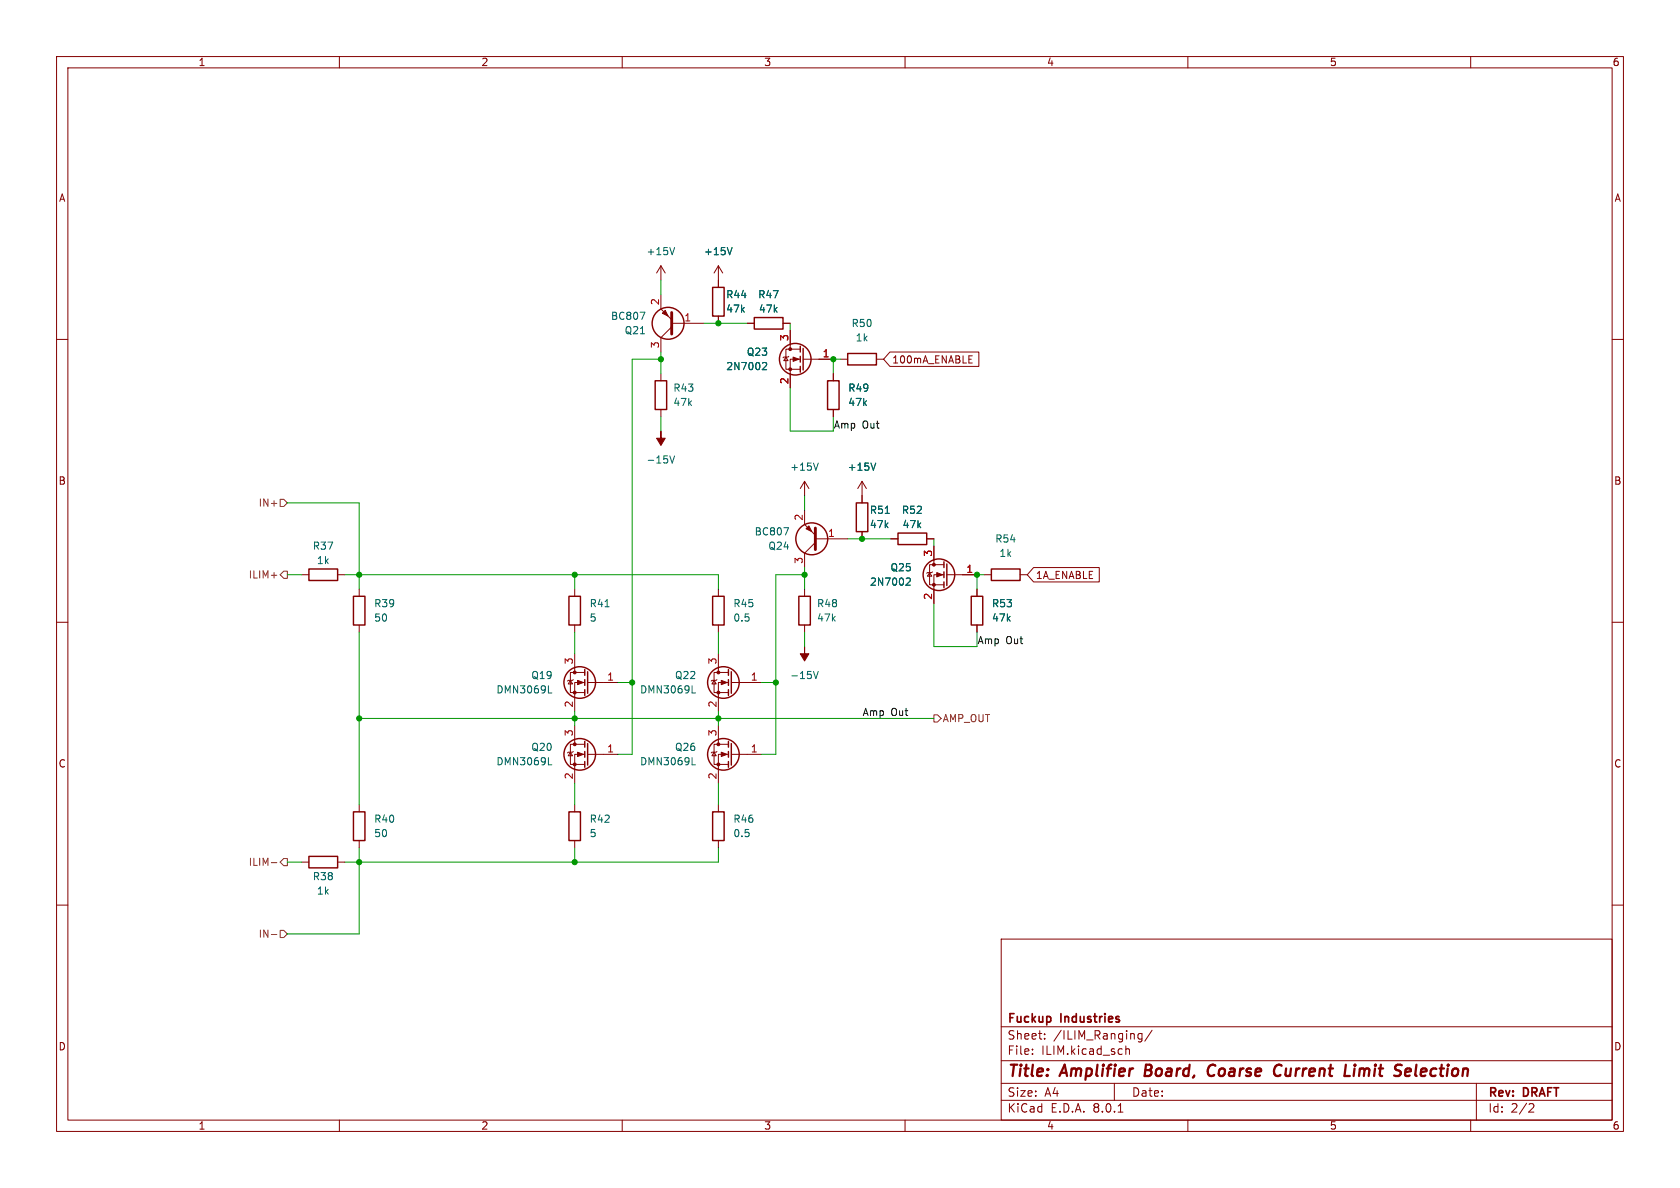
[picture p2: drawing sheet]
<svg xmlns="http://www.w3.org/2000/svg" width="297mm" height="210mm" viewBox="0 0 297 210" stroke-linecap="round" stroke-linejoin="round" font-family="sans-serif">
<g fill="none" stroke="#840000" stroke-width=".18">
<path d="M10 10h277v190h-277zM12 12h273v186h-273zM60 10v2M110 10v2M160 10v2M210 10v2M260 10v2M10 60h2M116.8 52.1v2.5l1.9 1.9M116.8 47v2.5M116.8 47l-.7 1.3M116.8 47l.8 1.3"/>
<path d="M118.7 57.2h5.8M118.7 57.8l-1.9 1.9v2.5M127 47v3.8M127 55.9v1.3M127 47l-.8 1.3M127 47l.8 1.3M132.1 57.2h1.2M138.4 57.2h1.3M139.7 58.4v3.3M285 60h2M116.8 66v1.3M116.8 72.4v1.3"/>
<path d="M138.9 63.1l.4 .7h-.7zM139.4 63l-.1 .1h-.7l-.2 .1M141.5 63.5h-1.8v5.1M141.5 61.7h-2.6v3.6h2.6M142 63.5h5.3M147.3 66v1.3M147.3 72.4v1.3M148.6 63.5h1.3M154.9 63.5h1.3M157.3 62.2h15.7v2.6h-15.7l-1.1-1.3zM171.3 63.5h.4M171.3 64.2h.6"/>
<path d="M171.3 62.9h.6M142.2 90.2v2.5l1.9 1.9M142.2 85.1l-.7 1.3M142.2 85.1v2.5M142.2 85.1l.8 1.3M144.1 95.9l-1.9 1.9v2.5M144.1 95.3h5.8M152.4 85.1l-.8 1.3M152.4 85.1v3.8M152.4 94v1.3M152.4 85.1l.8 1.3M157.5 95.3h1.2"/>
<path d="M163.8 95.3h1.3M165.1 96.5v3.3M166.9 99.8h-2.6v3.6h2.6M10 110h2M53.3 101.6h1.3M59.7 101.6h1.3M63.5 104.1v1.3M63.5 110.5v1.3M101.6 104.1v1.3M101.6 110.5v1.3M101.6 115.6v3.3M103.4 118.9h-2.6v3.5h2.6"/>
<path d="M127 104.1v1.3M127 110.5v1.3M127 115.6v3.3M128.8 118.9h-2.6v3.5h2.6M142.2 104.1v1.3M142.2 110.5v1.3M164.3 101.2l.4 .7h-.7zM164.8 101.1l-.1 .1h-.7l-.2 .1M166.9 101.6h-1.8v5.1M167.4 101.6h5.3M172.7 104.1v1.3M172.7 110.5v1.3"/>
<path d="M174 101.6h1.3M180.3 101.6h1.3M182.7 100.3h11.6v2.6h-11.6l-1.1-1.3zM285 110h2M100.8 133l.4 .6h-.7zM100.8 120.3l.4 .6h-.7zM101.3 132.8l-.1 .2h-.7l-.2 .1M101.3 120.1l-.1 .2h-.7l-.2 .1M101.6 128.3v3.3M103.4 133.4h-1.8v5M103.4 131.6h-2.6v3.5h2.6M103.4 120.7h-1.8v5"/>
<path d="M103.9 133.4h5.3M103.9 120.7h5.3M126.2 120.3l.4 .6h-.7zM126.2 133l.4 .6h-.7zM126.7 120.1l-.1 .2h-.7l-.2 .1M126.7 132.8l-.1 .2h-.7l-.2 .1M127 128.3v3.3M128.8 120.7h-1.8v5M128.8 133.4h-1.8v5M128.8 131.6h-2.6v3.5h2.6M129.3 133.4h5.3M129.3 120.7h5.3"/>
<path d="M10 160h2M53.3 152.4h1.3M59.7 152.4h1.3M63.5 142.2v1.3M63.5 148.6v1.3M101.6 142.2v1.3M101.6 148.6v1.3M127 142.2v1.3M127 148.6v1.3M285 160h2M177 166h108v32h-108zM60 198v2"/>
<path d="M110 198v2M160 198v2M177 194.5h108M177 191.5h108M177 187.5h108M177 181.5h108M182.5 186.3v.1M182.5 185.5v.1M184.7 183.6v.1M184.7 182.8v.1M197 191.5v3M197.7 196.6h.8"/>
<path d="M199 184.9v1.5M199 185.5l.2-.1 .4 .1 .1 .9M201.9 182.7v1.2l-.3 .3-.4-.1M201.9 182.8l-.4-.1-.3 .3v.4l.1 .2h.6M203.7 182.1l-1.3 2M210 198v2M260 198v2M261 191.5v6.5M270.5 195.1l.5 .1 .2 .3-1 1.1h1"/>
</g>
<path d="M202.6 188.2l-.3 2h.8M214.5 188.2a1.13 1.13 0 0 0-1 .7 1.13 1.13 0 0 0 .3 1.2l.3 .1 .5-.1M226.4 190a.73 .73 0 0 1-.9 .1M226.6 188.4a.69 .69 0 0 0-1.1 .1M239.5 188.9l-.2 1.3M239.6 188.2l-.1 .2M239.6 188.2l-.2 .1 .1 .1M239.6 188.2v.1l-.1 .1M248.8 188.9l.6 .1v.4l-1 .1M249.2 190.1l-.6 .1" fill="none" stroke="#840000" stroke-width=".4"/>
<g fill="#840000" stroke="#840000" stroke-width=".18">
<path d="M142.2 114.3v1.3h.8l-.8 1.2-.7-1.2h.7z"/>
<path d="M102.1 133l1 .4-1 .3z"/>
<path d="M127.5 120.3l1 .4-1 .3z"/>
<path d="M127.5 133l1 .4-1 .3z"/>
<path d="M102.1 120.3l1 .4-1 .3z"/>
<path d="M165.6 101.2l1 .4-1 .4z"/>
<path d="M142.5 93.5l.5-.5 .5 1z"/>
<path d="M116.8 76.2v1.3h.8l-.8 1.2-.7-1.2h.7z"/>
<path d="M140.2 63.1l1 .4-1 .4z"/>
<path d="M117.1 55.4l.5-.5 .5 1z"/>
<circle cx="101.6" cy="135.1" r=".25"/>
<circle cx="101.6" cy="131.6" r=".25"/>
<circle cx="127" cy="122.4" r=".25"/>
<circle cx="127" cy="118.9" r=".25"/>
<circle cx="127" cy="135.1" r=".25"/>
<circle cx="127" cy="131.6" r=".25"/>
<circle cx="101.6" cy="122.4" r=".25"/>
<circle cx="101.6" cy="118.9" r=".25"/>
<circle cx="165.1" cy="103.4" r=".25"/>
<circle cx="165.1" cy="99.8" r=".25"/>
<circle cx="139.7" cy="65.3" r=".25"/>
<circle cx="139.7" cy="61.7" r=".25"/>
</g>
<g fill="none" stroke="#006464" stroke-width=".18">
<path d="M113.2 55.2h.8l-.5 1.3M119.3 43.8l-.5 1.2M129.4 43.8l-.4 1.2M135 64.1h.4l.1 .3-.7 .9h.7M118.4 80.6l.4 1.3 .5-1.3M138.6 93.3h.8l-.5 1.3M144.7 81.9l-.5 1.2M154.8 81.9l-.4 1.2M156.5 90.7h.7M107 107.3h.7M143.8 118.7l.4 1.3 .5-1.3M160.4 102.2h.4l.1 .3-.7 .9h.7"/>
<path d="M97 135.2h.6M97 122.5h.6M122.4 135.2h.6M122.4 122.5h.6"/>
</g>
<g fill="none" stroke="#840000" stroke-width=".25">
<path d="M126 50.8h2v5.1h-2zM133.3 56.1h5.1v2.1h-5.1zM115.8 67.3h2.1v5.1h-2.1zM141.5 61.2v1M141.5 63v1M141.5 64.8v1M142 61.6v3.8M146.3 67.3h2v5.1h-2zM149.9 62.5h5v2h-5zM151.4 88.9h2v5.1h-2zM158.7 94.2h5.1v2.1h-5.1zM166.9 99.3v1"/>
<path d="M167.4 99.7v3.8M54.6 100.6h5.1v2h-5.1zM62.5 105.4h2v5.1h-2zM100.6 105.4h2v5.1h-2zM103.4 118.4v1M103.9 118.7v3.9M126 105.4h2v5.1h-2zM128.8 118.4v1M129.3 118.7v3.9M141.2 105.4h2.1v5.1h-2.1zM166.9 101.1v1M166.9 102.9v1"/>
<path d="M171.7 105.4h2v5.1h-2zM175.3 100.6h5v2h-5zM103.4 120.1v1.1M103.4 121.9v1M103.4 131.1v1M103.4 132.8v1.1M103.4 134.6v1M103.9 131.4v3.9M128.8 120.1v1.1M128.8 121.9v1M128.8 131.1v1M128.8 132.8v1.1"/>
<path d="M128.8 134.6v1M129.3 131.4v3.9M54.6 151.4h5.1v2h-5.1zM62.5 143.5h2v5.1h-2zM100.6 143.5h2v5.1h-2zM126 143.5h2v5.1h-2z"/>
<circle cx="118.1" cy="57.1" r="2.82"/>
<circle cx="140.6" cy="63.5" r="2.79"/>
<circle cx="143.5" cy="95.2" r="2.82"/>
<circle cx="166" cy="101.6" r="2.79"/>
<circle cx="102.5" cy="133.3" r="2.79"/>
<circle cx="102.5" cy="120.6" r="2.79"/>
<circle cx="127.9" cy="133.3" r="2.79"/>
<circle cx="127.9" cy="120.6" r="2.79"/>
</g>
<path d="M118.7 55.2v3.9M144.1 93.3v3.9" fill="none" stroke="#840000" stroke-width=".51"/>
<path d="M49.5 88.3h.7l.6 .6-.6 .6h-.7zM48 101.7h.9M50.2 101h.6v1.2h-.6l-.7-.6zM165.1 126.4h.6l.7 .6-.7 .6h-.6zM48 152.5h.9M50.2 151.8h.6v1.2h-.6l-.7-.6zM48 165.2h.9M49.5 164.5h.7l.6 .6-.6 .6h-.7z" fill="none" stroke="#725600" stroke-width=".18"/>
<g fill="none" stroke="#009600" stroke-width=".18">
<path d="M116.8 49.5v2.6M124.5 57.2h7.6M139.7 57.2v1.2M116.8 63.5h-5v69.9h-2.6M116.8 62.2v3.8M116.8 73.7v2.5M139.7 68.6v7.6h7.6v-2.5M148.6 63.5h-1.3v2.5M50.8 88.9h12.7v15.2M142.2 87.6v2.6M149.9 95.3h7.6M165.1 95.3v1.2"/>
<path d="M50.8 101.6h2.5M61 101.6h66v2.5M63.5 111.8v30.4M101.6 101.6v2.5M101.6 111.8v3.8M127 111.8v3.8M142.2 101.6h-5v31.8h-2.6M142.2 100.3v3.8M142.2 111.8v2.5M165.1 106.7v7.6h7.6v-2.5M174 101.6h-1.3v2.5M63.5 127h101.6"/>
<path d="M101.6 125.7v2.6M101.6 138.4v3.8M109.2 120.7h2.6M127 125.7v2.6M127 138.4v3.8M134.6 120.7h2.6M50.8 152.4h2.5M63.5 149.9v15.2h-12.7M101.6 149.9v2.5M127 149.9v2.5h-66"/>
</g>
<g fill="#009600" stroke="#009600" stroke-width=".18">
<circle cx="127" cy="57.2" r=".46"/>
<circle cx="147.3" cy="63.5" r=".46"/>
<circle cx="142.2" cy="101.6" r=".46"/>
<circle cx="116.8" cy="63.5" r=".46"/>
<circle cx="101.6" cy="127" r=".46"/>
<circle cx="101.6" cy="152.4" r=".46"/>
<circle cx="111.8" cy="120.7" r=".46"/>
<circle cx="127" cy="127" r=".46"/>
<circle cx="101.6" cy="101.6" r=".46"/>
<circle cx="172.7" cy="101.6" r=".46"/>
<circle cx="137.2" cy="120.7" r=".46"/>
<circle cx="152.4" cy="95.3" r=".46"/>
<circle cx="63.5" cy="101.6" r=".46"/>
<circle cx="63.5" cy="127" r=".46"/>
<circle cx="63.5" cy="152.4" r=".46"/>
</g>
<g font-size="2.8" fill="#840000">
<text x="178" y="190.9">Title:</text>
<text x="187.7" y="190.9">Amplifier</text>
<text x="203.2" y="190.9">Board,</text>
<text x="215.2" y="190.9">Coarse</text>
<text x="227.7" y="190.9">Current</text>
<text x="241" y="190.9">Limit</text>
<text x="250.6" y="190.9">Selection</text>
</g>
<g font-size="2.1" fill="#840000">
<text x="178" y="184">Sheet:</text>
<text x="178" y="181.2">Fuckup</text>
<text x="186.2" y="184">/ILIM_Ranging/</text>
<text x="187.6" y="181.2">Industries</text>
<text x="178" y="186.7">File:</text>
<text x="184.1" y="186.7">ILIM.kicad_sch</text>
<text x="178" y="196.9">KiCad</text>
<text x="178" y="194.1">Size:</text>
<text x="184.7" y="194.1">A4</text>
<text x="185.7" y="196.9">E.D.A.</text>
<text x="193.3" y="196.9">8.0.1</text>
<text x="200" y="194.1">Date:</text>
<text x="263" y="194.3">Rev:</text>
<text x="263" y="196.9">Id:</text>
<text x="267.1" y="196.9">2/2</text>
<text x="269.4" y="194.3">DRAFT</text>
</g>
<g font-size="1.8" fill="#840000">
<text x="35" y="11.9">1</text>
<text x="85" y="11.9">2</text>
<text x="135" y="11.9">3</text>
<text x="185" y="11.9">4</text>
<text x="235" y="11.9">5</text>
<text x="285" y="11.9">6</text>
<text x="10.3" y="35.9">A</text>
<text x="285.3" y="35.9">A</text>
<text x="157.6" y="64.5">100mA_ENABLE</text>
<text x="10.3" y="85.9">B</text>
<text x="285.3" y="85.9">B</text>
<text x="183" y="102.6">1A_ENABLE</text>
<text x="10.3" y="135.9">C</text>
<text x="285.3" y="135.9">C</text>
<text x="10.3" y="185.9">D</text>
<text x="285.3" y="185.9">D</text>
<text x="35" y="199.9">1</text>
<text x="85" y="199.9">2</text>
<text x="135" y="199.9">3</text>
<text x="185" y="199.9">4</text>
<text x="235" y="199.9">5</text>
<text x="285" y="199.9">6</text>
</g>
<g font-size="1.8" fill="#006464">
<text x="114.2" y="45.3">+15V</text>
<text x="124.4" y="45.3">+15V</text>
<text x="128.3" y="52.9">R44</text>
<text x="133.9" y="52.9">R47</text>
<text x="107.9" y="56.7">BC807</text>
<text x="110.3" y="59.3">Q21</text>
<text x="128.3" y="55.5">47k</text>
<text x="134.1" y="55.5">47k</text>
<text x="150.5" y="58">R50</text>
<text x="128.3" y="65.6">2N7002</text>
<text x="131.9" y="63.1">Q23</text>
<text x="151.2" y="60.6">1k</text>
<text x="118.9" y="72">47k</text>
<text x="118.9" y="69.4">R43</text>
<text x="149.9" y="72">47k</text>
<text x="149.9" y="69.4">R49</text>
<text x="114.2" y="82.1">-15V</text>
<text x="139.6" y="83.4">+15V</text>
<text x="149.8" y="83.4">+15V</text>
<text x="133.3" y="94.8">BC807</text>
<text x="153.7" y="93.6">47k</text>
<text x="153.7" y="91">R51</text>
<text x="159.3" y="91">R52</text>
<text x="159.5" y="93.6">47k</text>
<text x="55.2" y="97.4">R37</text>
<text x="55.9" y="99.9">1k</text>
<text x="135.7" y="97.4">Q24</text>
<text x="157.3" y="101.2">Q25</text>
<text x="175.9" y="96.1">R54</text>
<text x="176.6" y="98.7">1k</text>
<text x="66" y="107.5">R39</text>
<text x="104.1" y="107.5">R41</text>
<text x="129.5" y="107.5">R45</text>
<text x="144.3" y="107.5">R48</text>
<text x="153.7" y="103.7">2N7002</text>
<text x="175.3" y="107.5">R53</text>
<text x="66" y="110.1">50</text>
<text x="104.1" y="110.1">5</text>
<text x="129.5" y="110.1">0.5</text>
<text x="144.3" y="110.1">47k</text>
<text x="175.3" y="110.1">47k</text>
<text x="87.7" y="122.8">DMN3069L</text>
<text x="93.8" y="120.2">Q19</text>
<text x="113.1" y="122.8">DMN3069L</text>
<text x="119.2" y="120.2">Q22</text>
<text x="139.6" y="120.2">-15V</text>
<text x="87.7" y="135.5">DMN3069L</text>
<text x="93.8" y="132.9">Q20</text>
<text x="113.1" y="135.5">DMN3069L</text>
<text x="119.2" y="132.9">Q26</text>
<text x="66" y="145.6">R40</text>
<text x="66" y="148.2">50</text>
<text x="104.1" y="148.2">5</text>
<text x="104.1" y="145.6">R42</text>
<text x="129.5" y="145.6">R46</text>
<text x="129.5" y="148.2">0.5</text>
<text x="55.2" y="155.8">R38</text>
<text x="55.9" y="158.3">1k</text>
</g>
<g font-size="1.8" fill="#a90000">
<text x="116.6" y="54" transform="rotate(-90 116.6 54)">2</text>
<text x="120.9" y="56.9">1</text>
<text x="116.6" y="61.7" transform="rotate(-90 116.6 61.7)">3</text>
<text x="139.4" y="60.4" transform="rotate(-90 139.4 60.4)">3</text>
<text x="145.3" y="63.2">1</text>
<text x="139.4" y="68" transform="rotate(-90 139.4 68)">2</text>
<text x="142" y="92.1" transform="rotate(-90 142 92.1)">2</text>
<text x="146.3" y="95">1</text>
<text x="142" y="99.8" transform="rotate(-90 142 99.8)">3</text>
<text x="164.8" y="98.5" transform="rotate(-90 164.8 98.5)">3</text>
<text x="170.7" y="101.3">1</text>
<text x="164.8" y="106.1" transform="rotate(-90 164.8 106.1)">2</text>
<text x="101.3" y="117.5" transform="rotate(-90 101.3 117.5)">3</text>
<text x="126.7" y="117.5" transform="rotate(-90 126.7 117.5)">3</text>
<text x="101.3" y="125.2" transform="rotate(-90 101.3 125.2)">2</text>
<text x="107.2" y="120.4">1</text>
<text x="126.7" y="125.2" transform="rotate(-90 126.7 125.2)">2</text>
<text x="132.6" y="120.4">1</text>
<text x="101.3" y="130.2" transform="rotate(-90 101.3 130.2)">3</text>
<text x="126.7" y="130.2" transform="rotate(-90 126.7 130.2)">3</text>
<text x="101.3" y="137.9" transform="rotate(-90 101.3 137.9)">2</text>
<text x="107.2" y="133.1">1</text>
<text x="126.7" y="137.9" transform="rotate(-90 126.7 137.9)">2</text>
<text x="132.6" y="133.1">1</text>
</g>
<g font-size="1.8" fill="#0f0f0f">
<text x="147.3" y="75.9">Amp</text>
<text x="152.4" y="75.9">Out</text>
<text x="172.7" y="114">Amp</text>
<text x="177.8" y="114">Out</text>
<text x="152.4" y="126.7">Amp</text>
<text x="157.5" y="126.7">Out</text>
</g>
<g font-size="1.8" fill="#725600">
<text x="45.6" y="89.8">IN+</text>
<text x="43.9" y="102.5">ILIM+</text>
<text x="166.6" y="127.9">AMP_OUT</text>
<text x="43.9" y="153.3">ILIM-</text>
<text x="45.6" y="166">IN-</text>
</g>
</svg>
